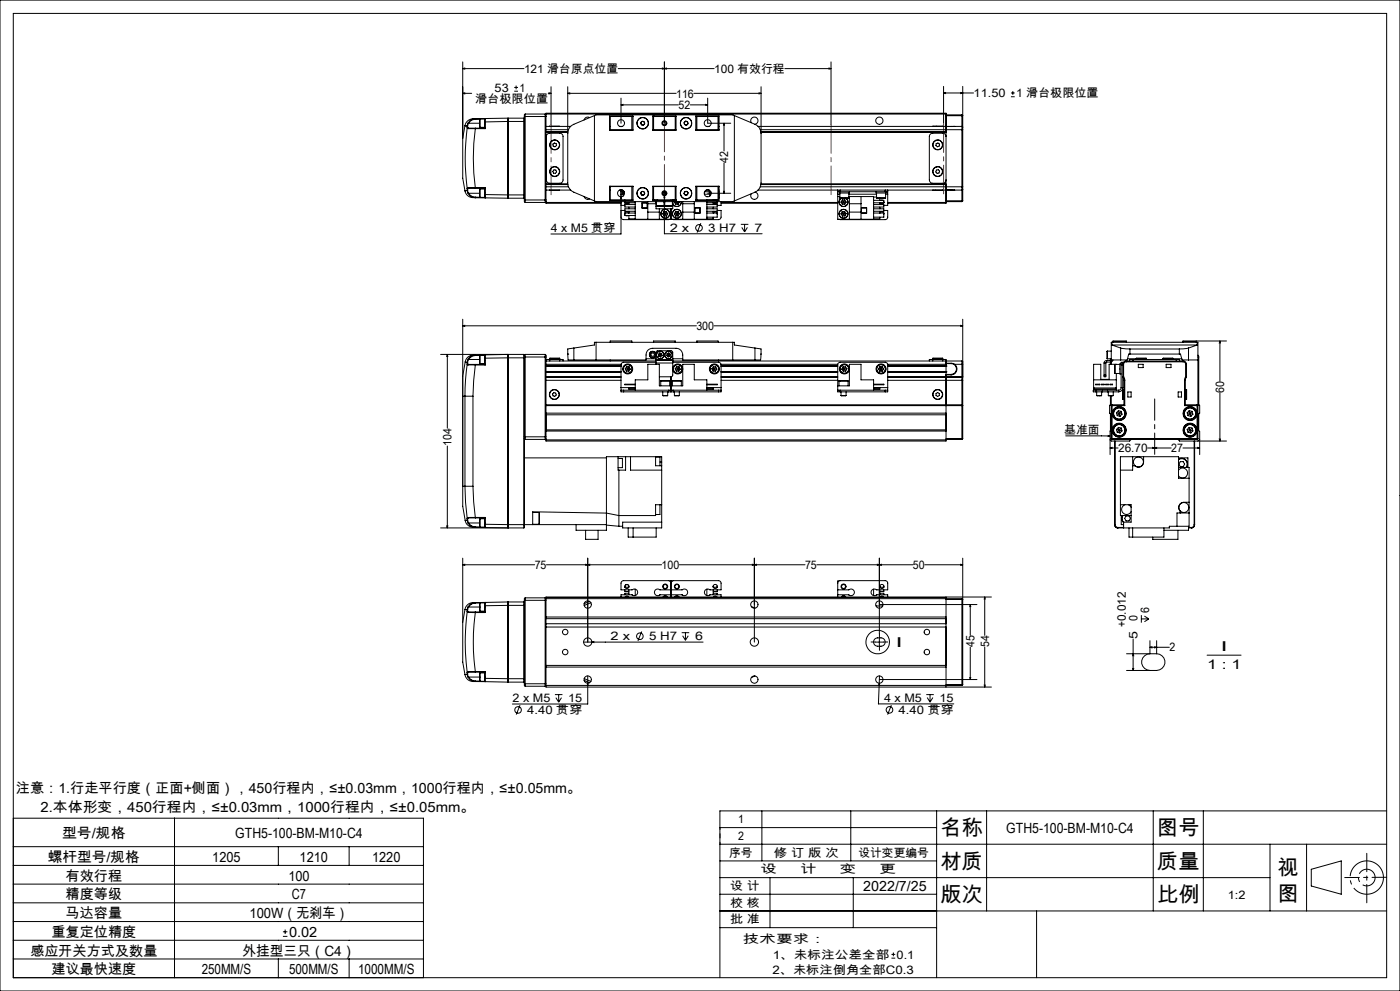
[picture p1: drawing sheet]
<svg xmlns="http://www.w3.org/2000/svg" width="420mm" height="297mm" viewBox="0 0 420 297" stroke-linecap="round" stroke-linejoin="round" font-family="sans-serif">
<g fill="none" stroke="#000" stroke-width=".3">
<path d="M0 0h420v297h-420zM4 4h412v289h-412zM138.8 18.6v22.8M199.3 18.6v18.3M249.3 18.6v18.8M138.8 20.6l.6-.2v.3zM138.8 28l.6-.2v.3zM138.8 20.6h18.4M138.8 28h2.7M139.5 37.7h.1M139.5 37.7l.7 .1M139.5 37.7l-.7 3.7"/>
<path d="M140.2 38.3a69.6 69.6 0 0 0 0 18.2M140.2 38.3l.2 .3M140.2 37.8v.5M140.3 38.2l.3 .2M140.3 38.2l-.1 .1M140.3 37.7v.5M140.3 37.7l-.1 .1M140.4 38.6h2.2M140.4 36.9l-.2 .9M140.4 36.9h.2M140.6 38.4h2M140.6 38.4l-.2 .2"/>
<path d="M140.6 36.9l-.3 .8M140.6 36.9h3.3M142.6 35.6a2.65 2.65 0 0 0-3.1 2.1M142.6 38.6a65.7 65.7 0 0 0 0 17.7M142.6 38.4v.2M142.6 35.6a2.54 2.54 0 0 0-2.2 1.3M142.6 35.6v.1M142.6 35.7l-1.5 .6-.5 .6M142.6 38.6h3M142.6 38.4h2.8M142.6 35.7h1.3M144 35.7v2.5"/>
<path d="M144 35.7h1.4M144 38.2h1.4M145.4 36.5h.2M145.4 35.7v.8M145.4 38.4l.2 .2M145.4 36.5v1.9M145.6 35.5v1M145.6 35.5l6.7-.1v1M145.6 35.5l-.2 .2M145.6 36.5v2.1M145.6 35.5l-3 .1M152.3 36.4v22"/>
<path d="M152.3 36.4l-6.7 .1M152.3 36.4h5M152.5 35.4v24M152.5 35.4h4.7M152.5 35.4l-.2 .2M154.3 27.3h1.1M154.3 26.2h1.1M154.8 25.6v1.2M157.2 35.4v24M157.2 35.4l.1 .2M157.3 34.9v1.5M157.3 36.4v22"/>
<path d="M157.3 34.9h6.5M157.6 34.2v26.5M157.6 34.2l-.3 .2v.5M157.6 34.2h5.9M163.5 34.2v26.5M163.5 34.2l.3 .2M163.8 34.2v-.3h120v.3M163.8 34.4v.5M163.8 34.2v.2M163.8 34.9v25M163.8 37.9h7.4M163.8 39.6h6.5"/>
<path d="M163.8 39.7h6.5M163.8 34.2h120M163.8 38.9h6.7M163.8 39.5h6.6M164.5 28h.8M164.7 27.8l.6 .2-.6 .1zM164.8 37.9h3M165.3 26v11.4M170.3 28l.6-.2v.3zM170.3 26v28.8a3 3 0 0 0 1.9 2.8l6.1 2.6M170.3 28h32.5M176.9 35.2a1.1 1.1 0 0 0-1.7 .7"/>
<path d="M178.3 34.6l-6.1 2.6a2.94 2.94 0 0 0-1.9 2.8M178.3 34.6v25.6M178.3 34.6l.5-.2h41l.5 .2M182.9 34.8h7v4.2h-7zM182.9 37.9h.2M182.9 38.9h.2M183.1 38.9h6.8M185.5 20.6h28.7M185.9 37.9h.9M186.3 31.4l.6-.1v.3zM186.3 29.4v7.5M186.3 31.4h17.2"/>
<path d="M189.5 34.9v4M189.9 34.9h-6.8v4.1M192.2 36.9l.3 .5M192.5 37.4h.6M192.5 36.4l-.3 .5M192.5 36.4h.6M193.1 36.4l.3 .5M193.4 36.9l-.3 .5M195.8 34.8h7v4.2h-7zM195.8 34.9h7M195.8 38.9h7M196.1 34.9v4"/>
<path d="M196.2 34.8l.1 .1M198.7 20.4l.6 .2-.6 .1zM199.3 20.6l.6-.2v.3zM202.6 34.9v4M205.3 36.7l.1 .6M205.4 37.3l.5 .2M205.7 36.3l.6 .2M205.7 36.3l-.4 .4M206.3 36.5v.6M206.3 37.1l-.4 .4M207.1 31.4h5.2M208.1 28h20.2"/>
<path d="M208.7 34.9h6.8v4.1M208.7 34.8h7v4.2h-7zM208.7 38.9h6.8M209.1 34.9v4M211.7 31.3l.6 .1-.6 .2zM211.9 37.9h.9M212.3 29.4v7.5h6.9M215.4 34.9v4M215.5 37.9h.2M215.5 38.9h.2M217.2 36.9l.1 .6h-.2zM217.2 36.9v8.4"/>
<path d="M220.3 34.6v25.6M220.3 34.6l6.2 2.6M225.4 36.8a1.1 1.1 0 0 1 .4-1.6 1.1 1.1 0 0 1 1.5 .6 1.1 1.1 0 0 1-.8 1.4M226.5 37.2a2.94 2.94 0 0 1 1.8 2.8M227.4 37.9h57.9M227.7 27.8l.6 .2-.6 .1zM228.1 38.9h60.5M228.3 39.6h55.5M228.3 39.7h55.5M228.3 39.5h55.5M228.3 26v28.8l-.5 1.7-1.3 1.1M235.4 20.6h13.9"/>
<path d="M248.7 20.4l.6 .2-.6 .1zM279.8 37.9h3M283.1 27.9l.6-.2v.3zM283.1 27.9h9M283.1 25.9v11.2M283.8 34.2v4.7M283.8 38.9v17.1M283.8 34.4h4.8M283.8 34.7h4.8M285.3 37.9h-1.5v1M285.3 37.9h1.1M285.3 37.9h.1"/>
<path d="M286.4 37.9h-1.1M286.4 37.9h2.2M288.2 27.7l.6 .2-.6 .1zM288.6 37.9v1M288.6 37.9l.2 .2M288.6 38.9h.2M288.6 34.4l.2 .2-.2 .1M288.6 34.4v.3M288.6 34.7v3.2M288.6 38.9v17.1M288.8 38.1v.8M288.8 38.9v17.1"/>
<path d="M288.8 25.9v12.2M303.3 29h1.1M303.3 27.9h1.1M303.8 27.3v1.1M138.8 41.4v12l.7 3.8M139.5 57.2a2.65 2.65 0 0 0 3.1 2.1M139.5 57.2h.1M140.2 56.5l.1 .2M140.2 56.5v.5M140.2 57l.1 .1M140.2 57l.2 1M140.2 57l-.7 .2"/>
<path d="M140.3 57.1l.3 .8M140.3 56.7v.4M140.4 56.3l-.2 .2M140.4 56.3l.2 .1M140.4 58a2.56 2.56 0 0 0 2.2 1.3M140.6 56.4h2M140.6 56.4l-.3 .3M140.6 57.9l-.2 .1M140.6 57.9l.5 .7 1.5 .5M140.6 57.9h3.3M142.6 56.3h-2.2M142.6 56.3v.1"/>
<path d="M142.6 59.1v.2M142.6 56.3h3M142.6 56.4h2.8M142.6 59.3h3M142.6 59.1h1.3M144 56.7v2.5M144 56.7h1.4M144 59.2h1.4M145.4 58.3h.2M145.4 58.3v.9M145.4 59.2l.2 .1M145.4 59.2h.1"/>
<path d="M145.4 56.4v1.9M145.6 58.3v1M145.6 56.3l-.2 .1M145.6 56.3v2M145.6 58.3l6.7 .1M152.3 58.4v1l-6.7-.1M152.3 58.4h5M152.3 59.3l.2 .1M152.5 59.4h4.7M157.3 58.4v1.5M157.3 59.9v.5l.3 .3M157.3 59.3l-.1 .1"/>
<path d="M157.3 59.9h6.5M163.8 59.9v.5M163.8 55.2h6.5M163.8 57h7.4M163.8 56h6.7M163.8 55.3h6.6M164.2 40.2l.5-.3h3.2a.96 .96 0 0 1 1 1v13a.96 .96 0 0 1-1 1h-3a1.02 1.02 0 0 1-1-1v-13zM164.8 57h3M165.9 43.2l.4-.3 .6 .2v.5l-.4 .4-.6-.2zM166.2 50.9l.6 .1 .2 .5-.4 .5-.5-.1-.3-.5zM175.2 58.9a1.14 1.14 0 0 0 1.7 .7M182.9 55.8h7v4.2h-7z"/>
<path d="M182.9 57h.2M182.9 56h.2M183.1 55.8v4.1h6.8M183.1 55.9h6.8M185.9 57h.9M186.3 59l.2 .6h-.3zM186.3 56.9v13.2h-21M186.8 57.5v.4h.6M187 57.9v.8M187.1 57.5h-.8v.7h.7M187.1 57.2v.3M187.1 57.5h.2"/>
<path d="M187.5 59.9v.1M189.5 55.9v4M192.2 58l.3 .4M192.5 57.4l-.3 .6M192.5 58.4h.6M193.1 57.4l.3 .5M193.1 57.4h-.6M193.4 57.9l-.3 .5M195.8 55.8h7v4.2h-7zM195.8 59.9h7M195.8 55.9h7M196.1 55.9v4"/>
<path d="M196.3 59.9l-.1 .1M196.8 59.9v.1M197.3 59.9v.1M198.8 57.9h1M199.1 57.5h.4M199.3 58.7l.2 .6h-.3zM199.3 57.2v12.9h29.3M201.3 59.9v.1M201.8 59.9h.1M202.6 55.9v4M205.2 58.1l.4 .4M205.4 57.5l-.2 .6"/>
<path d="M206 57.4l.4 .4M206 57.4l-.6 .1M206.2 58.3l-.6 .2M206.4 57.8l-.2 .5M208.7 55.8h7v4.2h-7zM208.7 55.9h6.8M209.1 55.9v4M211.3 58.2h1.7M211.3 57.5h2M211.9 57h.9M212 58.9h.1M212.1 59.9v.1"/>
<path d="M212.3 57.9h6.9M212.8 57.5v.4h.6M213 57.9v.8M214 59.9v.1M215.4 55.9v4M215.5 57.5h.2M215.5 55.8v4.1h-6.8M215.5 57h.2M215.5 57.9h.2M215.5 56h.2M215.5 59.3h.2M215.7 59.3l-.2 .1"/>
<path d="M215.7 57.9v1.4M215.7 58.2h.1M217.1 57.3h.2l-.1 .6zM217.2 48.8v9.1M226.5 57.6l-6.2 2.6M226.5 57.6a1.1 1.1 0 0 1 .9 1.4 1.1 1.1 0 0 1-1.5 .6 1.1 1.1 0 0 1-.5-1.5M227.4 57h23.9M228.1 56h60.5M228.3 55.2h55.5M228.3 55.3h55.5M251.3 57.5h.8M251.3 57h.8"/>
<path d="M251.3 57.5v.7M251.3 58.2v7.5h10.8v-6.8h-7.4M251.3 57v.5M251.3 58.9h.7M251.3 58.2h.7M251.8 57.5v.4h3v-.4M252 59.3h2.7M252 57.9v1.4M252.1 57v.5M252.1 57h13.5M252.1 57.5h13.5M252.4 59.4a1.35 1.35 0 0 0-.4 2 1.35 1.35 0 0 0 2.1 0 1.35 1.35 0 0 0-.4-2"/>
<path d="M252.6 59.4a1.3 1.3 0 0 0-.6 2 1.3 1.3 0 0 0 2.1 0 1.3 1.3 0 0 0-.5-2M252.7 59.9l-.4 .7M252.7 59.9l.3 .7M253.4 59.9h-.7M253.4 59.9l.4 .7M253.4 59.9l-.4 .7M254.7 57.9v1.4M254.7 58.2h8.3M254.8 58.9v6.8M258.3 58.9v6.8M262.1 59.1h.9M262.8 57.5v.4h3v-.4"/>
<path d="M263 59.3v.1M263 59.3h2.7M263 57.9v1.4M263 59.4h.1M263.9 59.4v.6M265.6 57h.7M265.6 57.5h.7M265.6 57v.5M265.7 59.3l-2.7 .1M265.7 57.9v1.4M265.7 58.2h.6M266.3 57.5v.7"/>
<path d="M266.3 57v.5M266.3 58.2v3.4h-1.2M266.3 57h19M279.8 57h3M280.8 43.1l.6-.2 .4 .3v.6l-.6 .2-.4-.4zM280.9 51l.6-.1 .4 .4-.2 .6-.6 .1-.4-.5zM283.8 40.9a.96 .96 0 0 0-1-1h-3a1.02 1.02 0 0 0-1 1v13a1.02 1.02 0 0 0 1 1h3a.96 .96 0 0 0 1-1M283.8 56v4.7M283.8 56v.9h1.5M285.3 56.9l1.1 .1M285.3 57h1.1M285.3 56.9v.1"/>
<path d="M286.4 57h2.2M288.6 56h.2M288.6 56v1M288.6 57v3.2M288.8 56v.7M288.8 56.7l-.2 .3M288.8 56.7v3.5M157.6 60.7h5.9M163.8 60.7v.2h22.5M163.8 60.4v.3M163.8 60.4l-.3 .3M163.8 60.7h22.5"/>
<path d="M178.3 60.2l.5 .2h41l.5-.2M186.3 65.1l.2 .5 .6 .2 13.8-.1M186.3 63.1h1.2M186.3 61.6h1.2M187.4 60.7h.1M187.5 63.8a.63 .63 0 0 1 .5-.3 .63 .63 0 0 1 .6 .3M187.5 60.8a.61 .61 0 0 0 .5 .4 .61 .61 0 0 0 .6-.4M187.5 60.4v.3zM187.5 63.8v.8h3.1M187.5 63.8h3.1M187.5 60.8h3.1M187.5 63.9v.3"/>
<path d="M187.5 60.9h1.1M187.7 64.6h.7M188.7 60.8v.5M188.7 62.1v.5M188.7 63.3v.5M188.7 64.6v1h1.9M190.6 60.4v5.3h21.5v-5.3M190.6 61.3h-3.1v.8h3.1M190.6 62.6h-3.1v.7h3.1M192.6 60.8h1.6v1.6h-1.6zM194.2 60.8h-1.5v1.5h1.5M194.3 60.4v5.3"/>
<path d="M194.3 61.1h2.5M194.3 63.6h3.5M196.8 60.4v.3M196.8 61.8v.8h5v-.8M196.8 60.7v1.1M196.8 61.8h5M196.8 60.7h.1M196.9 61.6h.1M196.9 61.6h2.3M196.9 60.4v1.2M197 61.7h2.2M197.8 62.6v3.1"/>
<path d="M198.8 64.1l.4 .6M198.8 64.1h1.5M199.2 61.7h.1M199.2 63.4h.7M199.2 63.4l-.4 .7M199.2 64.7h.8M199.2 63.4l.4 .7M199.2 60.4v1.2M199.2 60.7h.2M199.4 61.6h.1M199.4 61.6h1.4M199.4 60.4v1.2"/>
<path d="M199.5 61.7h1.3M199.6 64.1l.4 .6M199.6 64.1l-.4 .6M199.9 63.4l.4 .7M199.9 63.4l-.3 .7M200.3 64.1l-.3 .6M200.8 61.6h.9M201.3 62.6v3.1M201.7 61.6l-.9 .1M201.7 60.4v1.2M201.7 60.7h.1M201.8 60.4v.3"/>
<path d="M201.8 60.9a1.32 1.32 0 0 0 1.5 1 1.32 1.32 0 0 0 1.1-1.5 1.34 1.34 0 0 1-1 1.5 1.34 1.34 0 0 1-1.6-.8M201.8 60.7v1.1M202.3 64.1h1.5M202.3 60.6l.4 .6M202.3 60.6h1.5M202.3 64.1l.4 .6M202.4 60.4l-.1 .2M202.6 60h.1M202.7 63.4h.7M202.7 64.7h.7M202.7 61.2h.7M202.7 63.4l-.4 .7"/>
<path d="M202.7 63.4l.4 .7M203 60.4l.1 .2M203.1 60.6l.3 .6M203.1 60.6l-.4 .6M203.1 64.1l.3 .6M203.1 64.1l-.4 .6M203.2 60.4l-.1 .2M203.4 63.4l.4 .7M203.4 63.4l-.3 .7M203.7 60.4l.1 .2M203.8 60.6l-.4 .6M203.8 64.1l-.4 .6"/>
<path d="M204.8 60.4v5.3M204.8 61.1h3.5M204.8 63.6h3.5M208.3 60.4v5.3M208.4 62.3h1.6v1.6h-1.6zM208.5 63.8h1.5M208.5 62.3h1.5M210.3 66.9l-1.2 2.8M212.1 61.3h3.1v.8h-3.1M212.1 62.6h3.1v.7h-3.1M212.1 63.8h3.1M212.1 60.8h3.1"/>
<path d="M214 63.3v.5a.66 .66 0 0 1 .6-.3 .66 .66 0 0 1 .6 .3M214 62.1v.5M214 65.1v.5h-1.9M214 60.9h1.1M214.2 60h.7M215.2 60h.1M215.2 60.8a.64 .64 0 0 1-.6 .4 .64 .64 0 0 1-.6-.4v.5M215.2 60.4v.3zM215.2 63.9v.3M215.2 63.1h1.1v2.3l-.8 .4-13.8-.1M215.2 63.8v1.3h-3.1M215.2 60.7h.1"/>
<path d="M216.3 60.4v1.2h-1.1M216.3 60.9h35M216.3 60.7h35M222.2 67.2h2.3M222.5 68.2l.9 1.3M223.4 67.2v2.3M224.2 68.2l-.8 1.3M252.3 60.6h1.5M252.3 64.1l.4 .6M252.3 60.6l.4 .6M252.7 63.4l-.4 .7M252.7 63.4l.3 .7"/>
<path d="M253 64.1l.5 .6M253 64.1l-.3 .6M253 60.6l.4 .6M253 60.6l-.3 .6M253.4 63.4h-.7M253.4 63.4l.4 .6M253.4 63.4l-.4 .7M253.4 61.2h-.7M253.5 64.7h-.8M253.8 64l-.3 .7M253.8 64l-1.5 .1M253.8 60.6l-.4 .6"/>
<path d="M254.8 61.1h3.5M254.8 63.6h3.5M258.4 62.3h1.6v1.6h-1.6zM258.4 62.3h1.6v1.5h-1.6zM262.1 60h3v.8M262.1 61.3h3v.8h-3M262.1 62.6h3v.7h-3M262.1 63.8h3M262.1 60.8h3M263.9 60.8v.5M263.9 62.1v.5M263.9 63.3v.5"/>
<path d="M263.9 65.1v.5h-1.8M264 60.8a.61 .61 0 0 0 .6 .4 .61 .61 0 0 0 .5-.4M264 63.8a.63 .63 0 0 1 .6-.3 .63 .63 0 0 1 .5 .3M264.1 60.9h1M264.2 60h.7M265.1 60.4v.3M265.1 63.9v.3M265.1 63.1h1.2v2.1l-.2 .4-.5 .2-13.9-.1M265.1 63.8v1.3h-3M265.1 60.7h.1M266.3 60.7h17.5M283.8 60.7v.2h-17.5"/>
<path d="M283.8 60.4h4.8M283.8 60.2h4.8M288.6 60.2h.2M288.6 60.2v.2M288.8 60.2l-.2 .2M138.8 97.6l.6-.1v.3zM138.8 95.7v50M138.8 97.6h70.1M214.2 97.6h74.6M288.2 97.5l.6 .1-.6 .2zM288.8 95.7v17.2M134.2 106.2l.1 .6h-.3z"/>
<path d="M134.2 106.2v22.1M139.5 118.7h2.4M139.5 118.7v27M139.6 108.5l-.8 4.2v6h.7M139.6 108.5l.6 .1M140.2 109.1l-.5 4.6-.2 5M140.2 109.1l.2 .3M140.2 108.6v.5M140.3 109l-.1 .1M140.3 109l.3 .2M140.3 108.5v.5M140.3 108.5l-.1 .1"/>
<path d="M140.4 109.4h2.2M140.4 107.7l-.2 .9M140.4 107.7h.2M140.6 109.2h2M140.6 109.2l-.2 .2M140.6 107.7l-.3 .8M140.6 107.7h3.3M141.9 118.7v27M142.6 106.4a2.63 2.63 0 0 0-3 2.1M142.6 109.4l-.7 9.3M142.6 109.2v.2M142.6 106.4l-1.3 .3-.9 1"/>
<path d="M142.6 106.4v.1M142.6 106.5l-.9 .2-1.1 1M142.6 109.4h3M142.6 109.2h2.8M143.9 106.5l.1 2.5zM144 109h1.4M145.4 107.3h.2M145.4 109.2l.2 .2M145.4 106.5v.8M145.4 107.3v1.9M145.4 106.5h.1M145.4 106.5h-2.8"/>
<path d="M145.6 106.4v.9M145.6 106.4l6.7-.2v1M145.6 106.4l-.2 .1M145.6 107.3v2.1M145.6 106.4h-3M152.3 106.4l.2-.2v52l-.2-.1M152.3 107.2l-6.7 .1M152.3 107.2v50M152.3 107.2h5M157.2 106.2v52M157.2 106.2l.1 .3M157.2 106.2h-25"/>
<path d="M157.3 106.5v.5M157.3 107v23.9M157.3 107h6.5M157.6 106.2v25.5M157.6 106.2h5.9M157.6 106.2l-.3 .3M163.5 106.2v25.5M163.5 106.2l.3 .3v.5M163.8 107v14.3M163.8 108.2h33M163.8 109.7h22.5M163.8 111.4h22.5"/>
<path d="M163.8 109.8h22.5M163.8 111.3h22.5M163.8 109.2h22.5M163.8 112.9h22.5M163.8 113.1h22.5M163.8 114h22.5M163.8 109.6h22.5M163.8 111.5h22.5M164.9 107.7h.1M164.9 107.4h3M164.9 107.7h-1v.5M164.9 107.7h3"/>
<path d="M164.9 107.4v.8M165.8 118.1l.4-.4 .5 .1 .2 .6-.5 .4-.5-.2zM167.9 107.7h.1M167.9 107.7h1v.5M167.9 107.4v.8M170.3 106.1l.1 1.8h1.8M170.3 106.1h.1M172.2 107.9h21.6a3.5 3.5 0 0 1 .6-3l.7-.4 .7-.1h7a1.99 1.99 0 0 1 2 2v1.5h21.7M172.2 104.3l-1.8 .3-.1 1.5M172.2 104.3l6.1-.9v-.8h42v.8l6.2 .9M172.2 104.3v3.6M178.8 102.6v5.3"/>
<path d="M183.1 102.6v-.4h6.4v.4M183.1 107.9v.3M186.3 116.9v.5h.8M186.3 116.9h.8M186.3 116.2v.7M186.3 116.2h4.3M187.1 116.9h13.5M187.1 116.9v.5M187.1 117.4h13.5M187.6 110.5l.3 .7M187.6 110.5l.7 .1M187.9 111.2l.7 .1"/>
<path d="M188 109.9l.7 .1M188 109.9l-.4 .6M188 109.9l.3 .7M188.3 110.6h.8M188.3 110.6l.3 .7M188.3 110.6l-.4 .6M188.7 110l.4 .6M188.7 110l-.4 .6M189.1 110.6l-.5 .7M190.6 116.9v-3.1h3.7v-4.6h3.5v6.4h7v-6.4h3.5v4.6h3.8v3.1M190.6 116.3h-1.9v.3h1.9M190.6 115.1h-3.1v.2h3.1"/>
<path d="M193.8 107.5h3M196.1 102.6v-.4h6.5v.4M196.8 108v.8M196.8 107.8v.2M196.8 107.8v-2.3l.4-.4 4.3 .1 .3 .4v2.2M196.8 108.6h-9.9l-.4 .2-.2 .5v6.9M196.8 108.8h5M196.8 108.8v.4M196.8 108h5M196.8 107.8h5M197.5 106.2l.1 .5M197.5 106.2l.5 .2"/>
<path d="M197.6 106.7l.6 .3M197.8 112.9h3.5M197.9 105.8l-.4 .4M197.9 105.8l.6 .2M197.9 105.8l.1 .6M198 106.4l-.4 .3M198 106.4l.2 .6M198 106.4l.6 .2M198.2 114.2h2.7M198.2 114.2v1.4M198.5 106l.1 .6M198.5 106l-.5 .4"/>
<path d="M198.6 106.6l-.4 .4M198.8 118.5h1.5M198.8 117.4v1.1M200 106.6l.4 .4M200.1 106l-.1 .6M200.1 106l.5 .4M200.3 117.4v1.1M200.6 117.4h.7M200.6 116.9h1.5M200.6 106.4l.4 .3M200.6 106.4l-.2 .6M200.6 106.4l-.6 .2"/>
<path d="M200.6 116.9v.5M200.7 105.8l-.6 .2M200.7 105.8l.4 .4M200.7 105.8l-.1 .6M200.9 114.2v1.4M201 106.7l-.6 .3M201.1 106.2l-.1 .5M201.1 106.2l-.5 .2M201.3 117.4h.8M201.3 112.9v4.5M201.7 114.2h2.7M201.7 114.2v1.4"/>
<path d="M201.8 108.8v3.6l-.1 .4-.4 .1M201.8 108v.8M201.8 107.8v.2M201.8 108.6l14.1 .1 .4 .6v6.9M201.8 108.2h86.8M201.8 107.5h3M202.1 116.9h13.4M202.1 117.4h13.4M202.1 116.9v.5M202.3 118.5h1.5M202.3 117.4v1.1M202.6 110.5l.3 .7"/>
<path d="M202.6 110.5l.7 .1M202.9 111.2l.7 .1M203 109.9l.7 .1M203 109.9l-.4 .6M203 109.9l.3 .7M203.3 110.6h.7M203.3 110.6l.3 .7M203.3 110.6l-.4 .6M203.7 110l.3 .6M203.7 110l-.4 .6M203.8 117.4v1.1M204 110.6l-.4 .7"/>
<path d="M204.4 114.2v1.4M209.1 102.6v-.4h6.3l.1 .4M212.1 116.3h1.9v.3h-1.9M212.1 115.1h3.1v.2h-3.1M212.1 116.2h4.2M213.6 110.5l.3 .7M213.6 110.5l.7 .1M213.9 111.2l.7 .1M214 109.9l.7 .1M214 109.9l-.4 .6M214 109.9l.3 .7M214.3 110.6h.8"/>
<path d="M214.3 110.6l.3 .7M214.3 110.6l-.4 .6M214.7 110l.4 .6M214.7 110l-.4 .6M215.1 110.6l-.5 .7M215.5 116.9h.8M215.5 107.9v.3M215.5 116.9v.5M216.3 109.2h35M216.3 116.9v.5h-.8M216.3 116.2v.7M216.3 109.7h35"/>
<path d="M216.3 111.4h35M216.3 109.8h35M216.3 111.3h35M216.3 112.9h35M216.3 113.1h35M216.3 114h35M216.3 109.6h35M216.3 111.5h35M219.8 102.6v5.3M226.5 104.3l1.8 .3v1.5M226.5 104.3v3.6M228.3 106.1l-.1 1.8h-1.7"/>
<path d="M228.3 106.1h.1M251.3 116.9h.8M251.3 115.6h3.5v-6.4h3.5v4.6h3.8v3.1M251.7 114.2h2.7M251.7 114.2h.1M251.7 114.2v1.4M252.1 116.9h13.5M252.1 117.4h13.5M252.1 116.9v.5M252.3 118.5h1.5M252.3 117.4v1.1M252.6 110.6l.4 .7"/>
<path d="M252.9 110l-.3 .6M252.9 110l.4 .6M253.3 110.6h-.7M253.3 110.6l.4 .6M253.3 110.6l-.3 .7M253.6 109.9l-.7 .1M253.6 109.9l.5 .6M253.6 109.9l-.3 .7M253.7 111.2l-.7 .1M253.8 117.4v1.1M254.1 110.5l-.4 .7M254.1 110.5l-.8 .1"/>
<path d="M254.4 114.2v1.4M262.1 116.3h1.8v.3h-1.8M262.1 115.1h3v.2h-3M262.1 116.2h4.2M263.6 110.6l.3 .6M263.6 110.6h.7M263.9 111.2h.8M263.9 109.9h.8M263.9 109.9l-.3 .7M263.9 109.9l.4 .7M264.3 110.6h.8M264.3 110.6l.4 .6"/>
<path d="M264.3 110.6l-.4 .6M264.7 109.9l.4 .7M264.7 109.9l-.4 .7M265.1 110.6l-.4 .6M265.6 116.9h.7M265.6 116.9v.5M266.3 116.9v.5h-.7M266.3 116.2v-7l-.3-.5-14.1-.1-.6 .6v8.2h.8M266.3 116.2v.7M266.3 109.7h17.5M266.3 111.4h17.5M266.3 109.8h17.5"/>
<path d="M266.3 111.3h17.5M266.3 109.2h17.5M266.3 112.9h22.3M266.3 113.1h22.3M266.3 114h22.3M266.3 109.6h17.5M266.3 111.5h17.5M279.8 107.7h.1M279.8 107.4h3M279.8 107.7h-1v.5M279.8 107.7h3M279.8 107.4v.8"/>
<path d="M280.8 117.9l.5-.3 .5 .3v.6l-.5 .3-.5-.3zM282.8 107.7h.1M282.8 107.7h1v.5M282.8 107.4v.8M283.8 113.1v19.1h-120v-10.6M283.8 108.2v1M283.8 109.6v.1M283.8 111.4v.1M283.8 112.9v.2M283.8 109.7h.1M283.8 111.4h.1M283.8 108.2v.7h1.5"/>
<path d="M283.8 109h1.5M283.8 109.2v.4M283.8 109.7v1.7M283.8 111.5v1.4M283.8 112.2h1.5M283.8 112.4h1.5M285.3 109a1.62 1.62 0 0 1 1.6 1.6 1.62 1.62 0 0 1-1.6 1.6M285.3 108.9l1.1 .3M285.3 108.9v.1M285.3 112.2v.2M286.4 109.2a1.78 1.78 0 0 1 .6 2 1.78 1.78 0 0 1-1.7 1.2M286.4 109.2h2.2"/>
<path d="M288.6 108.2v1M288.6 108.2l.2 .2v.8h-.2M288.6 112.9h.2M288.6 112.9v.2M288.6 113.1v.9M288.6 114h.2M288.6 109.2v3.7M288.6 114v7.3M288.8 113l-.2 .1M288.8 112.9v.1M288.8 113v1M288.8 114v17.4"/>
<path d="M328.1 113.8h6.8M328.2 116.3h6.6v.3h-6.6zM328.7 115.1h1.3v.2h-1.3zM328.8 116.9h-.8v.5h.8M328.8 116.9h6.8M328.8 117.4h1.9M328.8 116.9v.5M329 118.5h1.5M329 117.4v1.1M330.5 115.1h.7v.2h-.7zM330.5 117.4v1.1M330.7 117.4h1.5"/>
<path d="M330.7 116.9v.5M331.2 112.4v.5h.6v-.5M331.2 108.8h.6M331.2 112.4h.6M331.2 108.8v3.6M331.8 115.1h.7v.2h-.7zM331.8 108.8v3.6M332 108l-.4 .2-.4 .6M332 108.5l-.2 .3M332 108v.5M332.1 105.3l.1 2.2M332.1 105.3h.1"/>
<path d="M332.2 105.2l-.1 .1M332.2 105.2v2.3M332.2 107.5h1.2M332.2 105.2h1.2M332.2 117.4h3.4M332.2 116.9v.5M332.5 118.5h1.5M332.5 117.4v1.1M333 115.1h.8v.2h-.8zM333.1 107.5v1.7M333.1 118.6v2.7M333.4 107.8l-.2 .2h-1.2"/>
<path d="M333.4 108.5v.7M333.4 118.6v2.7M333.6 103.4h25.6M333.6 103.4l2.6 .9M333.6 102.6v.8M333.9 107.9l-.5 .6h-1.4M333.9 102.6v-.4h4v.4M333.9 102.3h4M334 117.4v1.1M334.4 109.3l.1 2.6zM334.5 111.9h1.5M334.9 109.2h.1"/>
<path d="M334.9 111.9v5M335.6 116.9v.5M336 109.2h-3.3v4.5h-2.5v-4.5h-2.1v7.7M336.2 104.3l2.8 .3M336.2 107.9h-2.8v-5.3h26v18.7M336.2 104.3v3.6M336.3 109.1h-.3v3h.3M336.3 116.2l-.2 .5-.5 .2M336.3 116.2h.5M336.3 109.3v6.9M336.3 109.3h.5M336.8 109.2v-.6h-.5v.7"/>
<path d="M336.8 116.2a1.26 1.26 0 0 1-1.2 1.2M336.8 109.2h.3M336.8 109.2v7M336.9 116.7v3M336.9 116.7h.2M336.9 119.7h.2M336.9 113.1l.3 .9M337.1 112.9v.1M337.1 112.9h-.3l.1 .2M337.1 109.2v3.7M337.1 116.7l.1 .1M337.1 113l.3 1"/>
<path d="M337.1 113l-.2 .1M337.1 116.7v3M337.2 119.7h-.1M337.2 114h.2M337.2 114v7.3M337.4 114v7.6M337.9 108.4a.73 .73 0 0 0-.8 .8M337.9 108.2v.2M337.9 108.2a.97 .97 0 0 0-1.1 1M337.9 108.2h17M337.9 108.4h17M338.2 107.5h2.7"/>
<path d="M338.3 117.5h1v1.5h-1zM339 106.1h-.4l-.5 1.8h-1.9M339 104.6h14.8M339 106.1h14.8M339 104.6v1.5M339.9 107.7h-1v.5M339.9 107.7v.5M339.9 107.7h13M340.9 107.4h3M340.9 107.7h.1M340.9 107.7h3M340.9 107.4v.3"/>
<path d="M341.5 109.2h1.4v1h-1.4zM343.9 107.7h-.1M343.9 107.4v.3M348.9 107.7h.1M348.9 107.4h3M348.9 107.4v.3M349 107.7h2.9M349.8 109.2h1.5v1h-1.5zM351.9 107.7h-.1M351.9 107.5h2.6M351.9 107.4v.3M352.9 107.7h1v.5"/>
<path d="M352.9 107.7v.5M353.4 117.5h1v1.5h-1zM353.8 106.1h.4l.4 1.8h2M353.8 104.6v1.5M354.9 102.3h4M354.9 108.4l.7 .4 .1 .4M354.9 108.2v.2M354.9 108.2a1.02 1.02 0 0 1 1.1 1M355.4 114h.2M355.4 114v7.6M355.6 119.7h.1M355.6 114v7.3"/>
<path d="M355.6 113l-.2 1M355.6 113l.2 .1M355.7 116.7l-.1 .1M355.7 112.9h.3M355.7 109.2h.3M355.7 112.9l-.1 .1M355.7 116.7v3M355.7 116.7h.2M355.7 119.7h.2M355.7 109.2v3.7M355.8 113.1l-.2 .9M355.9 116.7v3"/>
<path d="M356 112.9l-.2 .2M356 109.2v3.7M356.6 104.3l-2.8 .3M356.6 107.9h2.8M356.6 104.3v3.6M358.9 102.2v.4M359.2 103.4l-2.6 .9M359.2 102.6v.8M359.4 106.4l.2 .6M359.4 107h.2M359.6 107v14.3M366 102.2l.1 .6h-.3z"/>
<path d="M366 102.2v12.1M366 117.8v14.4M367.9 102.2h-13v.4M134.2 133.7v24.5M157.3 131.4l-.1 26.8M157.3 130.9v.5M157.3 137.2h24.6M157.3 130.9h6.5M157.3 131.4l.3 .3M157.6 131.7h5.9M163.8 121.3v.3M163.8 121.6h124.8"/>
<path d="M163.8 123.8h120M163.8 121.3h124.8M163.8 124.3h120M163.8 131.8h120M163.8 129.2h120M163.8 128.8h120M163.8 131.4l-.3 .3M185.4 137.4h1.3v2.8h-1.3M185.4 136.9v4h2.3v-4M189.2 136.9v4h9.3M196.7 137h1.3v2.6M196.7 136.9v2.7h1.8"/>
<path d="M198 138.5h.5M198.5 138.5v1.1M198.5 139.6v18.6h-11.7v-1.7h11.7M198.5 138.5v-1.6h-16.6v22h-9.1v-1.7M283.8 131.4h4.8M283.8 131.7h4.8M288.6 131.4v.3M288.6 131.4h.2M288.6 121.3l.2 .2-.2 .1M288.6 121.3v.3M288.6 121.6v9.8M288.8 131.4l-.2 .3"/>
<path d="M319.7 130.6l13.3 .1M332.5 130.5l.5 .2-.6 .1zM333 134.3h2.4M333 134.3l.6-.2v.3zM333.1 121.3l-.2 .2v2.3l.5 .5M333.1 121.3h4.1M333.1 124.1v5M333.4 131.4l.2 .3M333.4 131.4h.2M333.4 121.6h.2M333.4 121.6l.2-.3v.3M333.4 128.8l-.4 .4v7"/>
<path d="M333.4 121.6v9.8M333.6 131.4v.3M333.6 121.6h3.8M333.6 131.4h25.5M333.6 131.7h25.5M333.6 121.6v9.8M334.4 132.2v25M334.5 132.2v25M334.9 123.7l.3 .9M334.9 123.7l.9 .2M334.9 128.7l.3 .8M334.9 128.7l.9 .2"/>
<path d="M335.2 124.6l.8 .2M335.2 129.5l.8 .2M335.5 123.1l-.6 .6M335.5 123.1l.9 .2M335.5 123.1l.3 .8M335.5 128.1l-.6 .6M335.5 128.1l.9 .2M335.5 128.1l.3 .8M335.8 123.9l.2 .9M335.8 123.9l.8 .2M335.8 128.9l-.6 .6M335.8 128.9l.2 .8"/>
<path d="M335.8 128.9l.8 .2M336.4 123.3l.2 .8M336.4 123.3l-1.2 1.3M336.4 128.3l.2 .8M336.4 128.3l-.6 .6M336.6 124.1l-.6 .7M336.6 129.1l-.6 .6M337.2 121.3l.2 .3M339.4 131.7l-.5 .5h-5.5l-.4-.4M339.8 136.9v4h-3.7M343.1 138.5a1.54 1.54 0 0 1-1 1.4 1.54 1.54 0 0 1-1.6-.3h-.7M343.1 136.9v1.6"/>
<path d="M344.3 134.3h7.1M345.8 134.1l.6 .2-.6 .1zM346.4 134.3l.6-.2v.3zM353.4 131.7l.5 .5h14M353.6 137.7a1.74 1.74 0 0 1 2.2 .2 1.74 1.74 0 0 1 .2 2.2M353.6 137.8a1.66 1.66 0 0 1 2.1 .1 1.66 1.66 0 0 1 .1 2.2M353.6 137.2h2.8v2.9M354.1 138.4h.9l.4 .7-.4 .7h-.9l-.4-.7zM354.9 134.3h5M355.4 121.6h3.7M355.6 121.3l-.2 .3M355.6 121.3h4"/>
<path d="M356.2 128.7l.2 .8M356.2 128.7l1.7 .4M356.2 123.7l.2 .9M356.2 123.7l1.7 .4M356.4 129.5l.9 .2M356.4 124.6l.9 .2M356.8 128.1l.8 .2M356.8 128.1l-.6 .6M356.8 128.1l.2 .8M356.8 123.1l.8 .2M356.8 123.1l-.6 .6M356.8 123.1l.5 1.7"/>
<path d="M357 128.9l.3 .8M357 128.9l-.6 .6M357.6 128.3l.3 .8M357.6 128.3l-.6 .6M357.6 123.3l.3 .8M357.6 123.3l-1.2 1.3M357.9 129.1l-.6 .6M357.9 124.1l-.6 .7M358.2 132.2v25M358.4 132.2v25M359.1 131.4v.3M359.1 131.4h.3"/>
<path d="M359.1 121.6h.3M359.1 121.6v-.3l.3 .3M359.1 121.6v9.8M359.3 134.1l.6 .2-.6 .1zM359.4 131.4l-.3 .3M359.4 128.8l.5 .5v6.9M359.4 121.6v9.8M359.6 121.3l.3 .3v2.2l-.5 .5M359.6 124.1v5M359.9 131.7l-.5 .5M365.8 131.6h.3l-.1 .6zM132.2 158.2h25"/>
<path d="M134 157.6h.3l-.1 .6zM138.8 145.7v6l.8 4.3M138.8 145.7h.7M139.5 145.7l.2 4.9 .5 4.8M139.5 145.7h2.4M139.6 156a2.71 2.71 0 0 0 3 2.1M140.2 155.4l.1 .1M140.2 155.4v.5M140.2 155.9l.1 .1M140.2 155.9l.2 .9M140.2 155.9l-.6 .1M140.3 156l.3 .7"/>
<path d="M140.3 155.5v.5M140.4 155.1l-.2 .3M140.4 155.1l.2 .1M140.4 156.8a2.56 2.56 0 0 0 2.2 1.3M140.6 155.2h2M140.6 155.2l-.3 .3M140.6 156.7l-.2 .1M140.6 156.7l.5 .7 1.5 .5M140.6 156.7h3.3M141.9 145.7l.7 9.4M142.6 155.1h-2.2M142.6 155.1v.1"/>
<path d="M142.6 157.9v.2M142.6 155.1h3M142.6 155.2h2.8M142.6 158.1h3M142.6 157.9h1.3M144 155.5v2.5M144 155.5h1.4M144 158h1.4M145.4 157.1v.9M145.4 157.1h.2M145.4 158l.2 .1M145.4 158h.1"/>
<path d="M145.4 155.2v1.9M145.6 157.1v1M145.6 155.1l-.2 .1M145.6 155.1v2M145.6 157.1l6.7 .1M152.3 157.2v1l-6.7-.1M152.3 157.2h29.6M159.8 157.1h1.9M159.8 153.6h1.9M161.7 153.6v3.5M175.7 158.9v2.7h3.7v-2.7M181.9 157.4l3.8 .3"/>
<path d="M185.7 140.9v16.8M185.7 157.7h1.1M188.5 158.2v2.8h8.3v-2.8M189.9 158.2v2.8M198 151.3v2.9h-1.3M198.5 151.3h-1.8v3.2h-11l-3.8-.7-22.1-.4v3.8M334.4 157.2a.96 .96 0 0 0 1 1M334.4 157.2h.1M334.5 157.2a.84 .84 0 0 0 .9 .9M335.4 158.1v.1M335.4 158.1h1.7M336.1 151.3h3.2v5.2h-2.2"/>
<path d="M336.4 154.5v2.7h.7M336.7 154.5a1.79 1.79 0 0 0 .4 2.2M336.8 154.5a1.74 1.74 0 0 0 .3 2M337.1 156.5v1.7M337.5 151.3a1.51 1.51 0 0 0-.6 2.4 1.51 1.51 0 0 0 2.4-.4M337.8 154.6h.9l.4 .8-.4 .7h-.9l-.4-.7zM338.5 151.3l.8 .7M338.7 158.2v2.8h10.5v-2.8M339.8 158.2v2.8M353.4 158.9v2.7h-7.6v-.6M353.6 140.9a1.49 1.49 0 0 1 2.2-.3 1.49 1.49 0 0 1 0 2.3 1.49 1.49 0 0 1-2.2-.3M353.6 140.1h3.1v17.6h-5.9v.5h-15.4"/>
<path d="M356.6 158.2h.8M356.6 157.7v1.2h-7.4M356.6 158.1h.8M356.7 150.5h-1.6a1.56 1.56 0 0 0-1.4 1 1.56 1.56 0 0 0 .3 1.7v.5M356.7 143.3h-3.1v-6.4h-17.5v17.6h3.2M356.7 153.7h-3.6v4M357.4 158.1v.1M358.2 157.2a.84 .84 0 0 1-.8 .9M358.2 157.2h.2M358.4 157.2a.96 .96 0 0 1-1 1M138.8 169.3l.6-.2v.3zM138.8 167.3v19.1"/>
<path d="M138.8 169.3h21.6M157.3 179.9v.7M157.3 179.9h6.5M157.6 179.2v26.5M157.6 179.2l-.3 .2v.5M157.6 179.2h5.9M163.5 179.2v26.5M163.5 179.2l.3 .2h124.8M163.8 179.1h120M163.9 169.3h34.6M175.7 169.1l.6 .2-.6 .1zM176.3 169.3l.6-.2v.3z"/>
<path d="M176.3 167.3v25.1M186.3 178.9v-.6h3.2a1.04 1.04 0 0 0 1.5-.1 1.04 1.04 0 0 0 0-1.4 1.04 1.04 0 0 0-1.5 0h-3.2l.1-2.5 .5-.3h13.8l.5 .3 .1 .5 .1-.5 .5-.3h13.8l.5 .3 .1 2.5h-3.2a1.04 1.04 0 0 0-1.5 0 1.04 1.04 0 0 0 0 1.4 1.04 1.04 0 0 0 1.5 .1h3.2v.6M187.5 175.6v.4M187.5 176.8v.5h1.2M187.5 176h1.1M187.5 178.9l.6-.3 .5 .3M187.7 175.3h.7M188.7 175.6v.4M188.7 176.8v1.5M188.7 177.8h-1.2v.5M190.6 176.6v1.9M196.6 176.8a1.02 1.02 0 0 1 1.4 0h6.6a1.02 1.02 0 0 1 1.4 0 1.02 1.02 0 0 1 0 1.4 1.02 1.02 0 0 1-1.4 .1h-6.6a1.02 1.02 0 0 1-1.4-.1 1.02 1.02 0 0 1 0-1.4z"/>
<path d="M198.9 178.9l.7-.4 .6 .4M199.1 178.9l.5-.2 .5 .2M200.9 174.1h.8M201.3 174.1v4.8M202.4 178.9l.7-.4 .6 .4M202.6 178.9l.5-.2 .5 .2M203.8 169.3h37.7M212.1 176.6v1.9M214 175.6v.4M214 176.8v1.5M214 177.8h1.2v.5M214 176h1.2"/>
<path d="M214 178.9l.6-.3 .5 .3M215.2 175.6v.4M215.2 176.8v.5h-1.2M225.7 169.1l.6 .2-.6 .1zM226.3 169.3l.6-.2v.3zM226.3 167.3v25.1M251.3 176.8h3.3a1.04 1.04 0 0 1 1.4 0 1.04 1.04 0 0 1 0 1.4 1.04 1.04 0 0 1-1.4 .1h-3.3M251.3 174.8l.1-.5 .5-.3h13.8l.4 .2 .2 .4v2.2h-3.2a1.04 1.04 0 0 0-1.5 0 1.04 1.04 0 0 0 0 1.4 1.04 1.04 0 0 0 1.5 .1h3.2v.6M251.7 174.1h-.4v4.8M252.4 178.9l.7-.4 .6 .4M252.6 178.9l.5-.2 .4 .2M262.1 176.6v1.9"/>
<path d="M263.2 169.1l.6 .2-.6 .1zM263.8 169.3l.6-.2v.3zM263.8 167.3v22.6M263.9 175.6v.4M263.9 176.8v1.5M263.9 177.8h1.2v.5M264 176h1.1M264.1 178.9l.4-.3 .6 .3M265.1 175.6v.4M265.1 176.8v.5h-1.2M273.9 169.3h-28.9M277.4 169.3h11.4"/>
<path d="M283.8 178.9v27M283.8 179.7h4.8M288.2 169.1l.6 .2-.6 .1zM288.6 179.4l.2 .2-.2 .1M288.6 179.4v.3M288.6 179.7v25.5M288.8 167.3v37.9M295.4 178.9l.2 .6h-.3zM295.4 178.9v11.5M297.4 178.9h-133.6v27h133.6M138.8 186.4v12l.7 3.8M139.5 182.7l.7 .1"/>
<path d="M139.5 182.7l-.7 3.7M140.2 183.3a71.5 71.5 0 0 0 0 18.2M140.2 183.3l.2 .2M140.2 182.8v.5M140.3 183.2l-.1 .1M140.3 183.2l.3 .2M140.3 182.7v.5M140.3 182.7l-.1 .1M140.4 183.5l2.2 .1M140.4 181.9l-.2 .9M140.4 181.9h.2M140.6 183.4h2"/>
<path d="M140.6 183.4l-.2 .1M140.6 181.9l-.3 .8M140.6 181.9h3.3M142.6 183.6a65.4 65.4 0 0 0 0 17.7M142.6 183.4v.2M142.6 180.6h-.3a2.57 2.57 0 0 0-2.8 2.1M142.6 180.6a2.54 2.54 0 0 0-2.2 1.3M142.6 180.6v.1M142.6 180.7l-.9 .2-1.1 1M142.6 183.6h3M142.6 183.4h2.8M142.6 180.7h1.3"/>
<path d="M143.9 181.9l.1 1.3M143.9 180.8v1.1M144 180.7l-.1 .1M144 180.7v2.5M144 180.7h1.4M144 183.2h1.4M145.4 181.5h.2M145.4 183.4l.2 .2M145.4 180.7v.8M145.4 181.5v1.9M145.4 180.7h.1M145.6 180.5v1"/>
<path d="M145.6 180.5l6.7-.1v1M145.6 180.5l-.2 .2M145.6 181.5v2.1M145.6 180.5l-3 .1M152.3 181.4v22M152.3 181.4l-6.7 .1M152.3 181.4h5M152.5 180.4v24M152.5 180.4h4.7M152.5 180.4l-.2 .2M157.2 180.4v24M157.2 180.4l.1 .2"/>
<path d="M157.3 180.6v.8M157.3 181.4v22M163.8 187.9h120M163.8 199.9h120M163.8 199.4h120M163.8 184.9h120M163.8 185.4h120M175 192.4h35.9M176.9 180.2l-1.7 .7M177.3 180.6l-2 .9M177.6 192.4l.6-.1v.3zM192.5 189.3l-1.1 2.8"/>
<path d="M204.5 189.6h2.3M204.8 190.5l.8 1.4M205.6 189.6v2.3M206.5 190.5l-.9 1.4M225.4 181.8l1.1 .4M262.5 191.4l.8-.2a1.8 1.8 0 0 1 2.1 .6 1.25 1.25 0 0 1-1.1 1.9 1.8 1.8 0 0 1-2.1-.7 1.28 1.28 0 0 1 .3-1.6zM262.6 192.4h2.5M262.8 181.6h2M263.8 191.2v2.5M263.8 181.2h29.3M283.8 186.9l-120 .1M291.1 181.2l.1 .6h-.3z"/>
<path d="M291.1 181.2v9.2M291.1 194v9.7M295.4 194v11.9M339.9 195.9l.2 .6h-.3zM339.9 191.5v9.4M342.4 184.4v2.2M342.4 185.5h2.3M343.3 184.6l1.4 .9M344.7 185.5l-1.4 .8M345 194l.6-.2v.4zM345 192v3.9a2.5 2.5 0 0 0-2.5 2.5 2.5 2.5 0 0 0 2.5 2.5M345 194h5.8"/>
<path d="M346.4 193.8l.6 .2-.6 .2zM347 195.9a2.5 2.5 0 0 1 2.5 2.5 2.5 2.5 0 0 1-2.5 2.5h-9M347 195.9h-9M347 192v3.9M362.1 196.4h10.2M139.5 202.2a2.8 2.8 0 0 0 3.1 2.1M140.2 201.5l.1 .1M140.2 201.5v.6M140.2 202.1l-.7 .1M140.2 202.1h.1M140.2 202.1l.2 .9M140.3 202.1l.3 .8"/>
<path d="M140.3 201.6v.5M140.4 201.3l-.2 .2M140.4 201.3l.2 .1M140.4 203a2.56 2.56 0 0 0 2.2 1.3M140.6 201.4h2M140.6 201.4l-.3 .2M140.6 202.9l-.2 .1M140.6 202.9l.5 .6 1.5 .6M140.6 202.9h3.3M142.6 201.3h-2.2M142.6 201.3v.1M142.6 204.1v.2"/>
<path d="M142.6 204.1l2.8 .1M142.6 201.3h3M142.6 201.4h2.8M142.6 204.3h3M144 201.7v2.5l-.1-1.3M144 201.7l-.1 1.2M144 201.7h1.4M145.4 203.3h.2M145.4 204.1l.2 .2M145.4 203.3v.8M145.4 204.1v.1M145.4 201.4v1.9"/>
<path d="M145.6 203.3v1M145.6 201.3l-.2 .1M145.6 201.3v2M145.6 203.3l6.7 .1M152.3 203.4v1l-6.7-.1M152.3 203.4h5M152.3 204.3l.2 .1M152.5 204.4h4.7M156 211.3l-1.1 2.9M157.3 203.4v.9M157.3 204.9v.5l.3 .3M157.3 204.3v.6"/>
<path d="M157.3 204.3l-.1 .1M157.3 204.9h6.5M157.6 205.7h5.9M166.5 208.2h2.2M166.8 209.1l.8 1.3M167.6 208.2v2.2M168.5 209.1l-.9 1.3M175.2 203.9l1.7 .7M175.3 203.4l2 .8M176.3 204.8l.2 .6h-.3zM176.3 202.6v8.4h-22.6M226.5 202.6l-1.1 .5"/>
<path d="M263.8 204.8l.1 .6-.3-.1zM263.8 204.8l-.3 6.2h22.6M263.8 203.7h29.3M263.8 202.6v2.2M267.4 211.3l-1.1 2.9M277.9 208.2h2.2M278.2 209.1l.8 1.3M279 208.2v2.2M279.9 209.1l-.9 1.3M283.8 205.2h4.8M288.6 205.2h.2M288.6 205.2v.2"/>
<path d="M288.6 205.4h-124.8l-.3 .3M288.8 205.2l-.2 .2M290.9 203.1h.3l-.1 .6zM295.3 205.3h.3l-.2 .6zM339.8 200.3h.3l-.2 .6zM4 245.2h123v47.8M4 253.7h123M4 259.4h123M52.4 245.2v47.8M83.5 253.7v5.7M104.7 253.7v5.7M216 253h200"/>
<path d="M216 248h65M216 258h65M228.6 243v15M255.2 243v15M281 243v50M296 243v30M346 243v30M361 243v30M381 253v20M392 253v20M416 243h-200v50M4 265h123"/>
<path d="M4 270.6h123M4 276.2h123M84.9 279.3h1.3M85.5 278.6v1.3M216 278h65M216 273h200M216 263h165M216 268h65M231 263v15M256 263v15M311 273v20M393.4 260.5l9-2.5v10l-9-2.5z"/>
<path d="M4 281.8h123M4 287.4h123M83.5 287.4v5.6M84.9 280.6h1.3M104.7 287.4v5.6M267.4 287.2h1.2M267.4 286h1.2M268 285.5v1.1"/>
<circle cx="186.3" cy="36.9" r="1.05"/>
<circle cx="192.8" cy="36.9" r="1.72"/>
<circle cx="192.8" cy="36.9" r="1.68"/>
<circle cx="199.3" cy="36.9" r=".75"/>
<circle cx="199.3" cy="36.9" r=".5"/>
<circle cx="205.8" cy="36.9" r="1.68"/>
<circle cx="205.8" cy="36.9" r="1.72"/>
<circle cx="212.3" cy="36.9" r="1.05"/>
<circle cx="263.8" cy="36.2" r="1.1"/>
<circle cx="166.4" cy="51.4" r="1.5"/>
<circle cx="166.4" cy="43.4" r="1.49"/>
<circle cx="166.4" cy="51.4" r="1.43"/>
<circle cx="166.4" cy="43.4" r="1.43"/>
<circle cx="186.3" cy="57.9" r="1.06"/>
<circle cx="192.8" cy="57.9" r="1.72"/>
<circle cx="192.8" cy="57.9" r="1.68"/>
<circle cx="199.3" cy="57.9" r=".75"/>
<circle cx="199.3" cy="57.9" r=".5"/>
<circle cx="205.8" cy="57.9" r="1.72"/>
<circle cx="205.8" cy="57.9" r="1.68"/>
<circle cx="212.3" cy="57.9" r="1.06"/>
<circle cx="281.3" cy="43.4" r="1.49"/>
<circle cx="281.3" cy="51.4" r="1.43"/>
<circle cx="281.3" cy="51.4" r="1.51"/>
<circle cx="281.3" cy="43.4" r="1.43"/>
<circle cx="199.6" cy="64.1" r="1.3"/>
<circle cx="199.6" cy="64.1" r="1.34"/>
<circle cx="203.1" cy="64.1" r="1.3"/>
<circle cx="203.1" cy="64.1" r="1.34"/>
<circle cx="209.7" cy="68.3" r=".98"/>
<circle cx="253" cy="64.1" r="1.34"/>
<circle cx="253.1" cy="64.1" r="1.29"/>
<circle cx="166.3" cy="118.2" r="1.43"/>
<circle cx="166.3" cy="118.2" r="1.5"/>
<circle cx="188.3" cy="110.6" r="1.3"/>
<circle cx="188.3" cy="110.6" r="1.48"/>
<circle cx="188.3" cy="110.6" r="1.35"/>
<circle cx="195.8" cy="106.3" r=".84"/>
<circle cx="195.8" cy="106.3" r="1"/>
<circle cx="195.8" cy="106.3" r=".5"/>
<circle cx="198.1" cy="106.4" r="1.1"/>
<circle cx="198.1" cy="106.4" r="1.14"/>
<circle cx="200.6" cy="106.4" r="1.15"/>
<circle cx="200.6" cy="106.4" r="1.1"/>
<circle cx="203.3" cy="110.6" r="1.3"/>
<circle cx="203.3" cy="110.6" r="1.35"/>
<circle cx="203.3" cy="110.6" r="1.5"/>
<circle cx="214.3" cy="110.6" r="1.3"/>
<circle cx="214.3" cy="110.6" r="1.5"/>
<circle cx="253.3" cy="110.6" r="1.35"/>
<circle cx="253.3" cy="110.6" r="1.29"/>
<circle cx="253.3" cy="110.6" r="1.5"/>
<circle cx="264.3" cy="110.6" r="1.34"/>
<circle cx="264.3" cy="110.6" r="1.31"/>
<circle cx="264.3" cy="110.6" r="1.5"/>
<circle cx="281.3" cy="118.2" r="1.42"/>
<circle cx="281.3" cy="118.2" r="1.5"/>
<circle cx="335.8" cy="123.9" r="2"/>
<circle cx="335.8" cy="128.9" r="2"/>
<circle cx="335.8" cy="123.9" r="1.69"/>
<circle cx="335.8" cy="128.9" r="2.1"/>
<circle cx="335.8" cy="123.9" r="2.1"/>
<circle cx="335.8" cy="128.9" r="1.7"/>
<circle cx="335.8" cy="128.9" r="1.75"/>
<circle cx="335.8" cy="123.9" r="1.75"/>
<circle cx="341.5" cy="138.5" r="1.51"/>
<circle cx="357" cy="123.9" r="1.7"/>
<circle cx="357" cy="128.9" r="1.71"/>
<circle cx="357" cy="128.9" r="1.75"/>
<circle cx="357" cy="123.9" r="1.75"/>
<circle cx="357" cy="128.9" r="2.11"/>
<circle cx="357" cy="123.9" r="2.11"/>
<circle cx="357" cy="123.9" r="2"/>
<circle cx="357" cy="128.9" r="2"/>
<circle cx="355.2" cy="152.1" r="1.51"/>
<circle cx="188.1" cy="175.8" r=".63"/>
<circle cx="199.6" cy="175.8" r=".74"/>
<circle cx="199.6" cy="175.8" r=".6"/>
<circle cx="203.1" cy="175.8" r=".74"/>
<circle cx="203.1" cy="175.8" r=".59"/>
<circle cx="214.6" cy="175.8" r=".63"/>
<circle cx="253.1" cy="175.8" r=".6"/>
<circle cx="253.1" cy="175.8" r=".76"/>
<circle cx="264.6" cy="175.8" r=".62"/>
<circle cx="169.6" cy="195.4" r=".82"/>
<circle cx="169.6" cy="189.4" r=".82"/>
<circle cx="176.3" cy="192.4" r="1.25"/>
<circle cx="176.3" cy="181.2" r="1.1"/>
<circle cx="192" cy="190.7" r=".98"/>
<circle cx="226.3" cy="181.2" r="1.1"/>
<circle cx="226.3" cy="192.4" r="1.26"/>
<circle cx="263.3" cy="192.4" r="3.5"/>
<circle cx="263.8" cy="181.2" r="1.1"/>
<circle cx="278.1" cy="195.4" r=".82"/>
<circle cx="278.1" cy="189.4" r=".82"/>
<circle cx="155.4" cy="212.8" r="1"/>
<circle cx="176.3" cy="203.7" r="1.1"/>
<circle cx="226.3" cy="203.7" r="1.1"/>
<circle cx="263.8" cy="203.7" r="1.1"/>
<circle cx="266.8" cy="212.7" r=".99"/>
</g>
<path d="M412.4 262.3a2.5 2.5 0 0 0-4.1-1.1 2.5 2.5 0 0 0 1 4.2 2.5 2.5 0 0 0 3.2-2.9l-.1-.2" fill="none" stroke="#000" stroke-width=".3" stroke-dasharray="30.5 1.3 1.3 1.3" stroke-dashoffset="24.5" stroke-linecap="butt"/>
<path d="M414.8 261.5a5 5 0 0 0-8.3-2 5 5 0 0 0 2.2 8.3 5 5 0 0 0 6.2-6l-.1-.3" fill="none" stroke="#000" stroke-width=".3" stroke-dasharray="30.5 1.3 1.3 1.3" stroke-dashoffset="16.7" stroke-linecap="butt"/>
<path d="M346.4 119.6v16.6" fill="none" stroke="#000" stroke-width=".3" stroke-dasharray="30.5 1.3 1.3 1.3" stroke-dashoffset="24.1"/>
<path d="M262.6 192.4h-1.3M263.8 191.2v-1.3M263.8 193.7v1.2M265.1 192.4h1.2" fill="none" stroke="#000" stroke-width=".3" stroke-dasharray="30.5 1.3 1.3 1.3"/>
<path d="M410 255.7v14.9" fill="none" stroke="#000" stroke-width=".3" stroke-dasharray="30.5 1.3 1.3 1.3" stroke-dashoffset="25"/>
<path d="M403.4 263l12.6-.1" fill="none" stroke="#000" stroke-width=".3" stroke-dasharray="30.5 1.3 1.3 1.3" stroke-dashoffset="26.1"/>
<path d="M216 248v5" fill="none" stroke="#000" stroke-width=".3" stroke-dasharray="30.5 1.3 1.3 1.3" stroke-dashoffset="29.9"/>
<path d="M165.3 58.4v-21M199.3 57.9v-21M249.3 58.3v-21M283.1 58.1v-21" fill="none" stroke="#f00" stroke-width=".3" stroke-dasharray="30.5 1.3 1.3 1.3" stroke-dashoffset="21.9"/>
<g fill="#000">
<path d="M332.5 130.5l.5 .2-.6 .1z"/>
<path d="M138.8 20.6l.6-.2v.3zM198.7 20.4l.6 .2-.6 .1zM138.8 28l.6-.2v.3zM164.7 27.8l.6 .2-.6 .1z"/>
<path d="M227.7 27.8l.6 .2-.6 .1zM170.3 28l.6-.2v.3z"/>
<path d="M288.2 27.7l.6 .2-.6 .1zM283.1 27.9l.6-.2v.3zM248.7 20.4l.6 .2-.6 .1zM199.3 20.6l.6-.2v.3z"/>
<path d="M138.8 97.6l.6-.1v.3zM288.2 97.5l.6 .1-.6 .2zM186.3 31.4l.6-.1v.3zM211.7 31.3l.6 .1-.6 .2zM186.3 59l-.1 .6h.3zM199.3 58.7l-.1 .6h.3zM177.6 192.4l.6 .2v-.3zM176.3 204.8l-.1 .6h.3zM263.8 204.8l-.2 .5 .3 .1z"/>
<path d="M134.2 106.2l.1 .6h-.3zM134 157.6h.3l-.1 .6zM217.2 36.9l.1 .6h-.2zM217.1 57.3h.2l-.1 .6zM366 102.2l.1 .6h-.3zM365.8 131.6h.3l-.1 .6zM291.1 181.2l.1 .6h-.3zM290.9 203.1h.3l-.1 .6zM295.4 178.9l.2 .6h-.3zM295.3 205.3h.3l-.2 .6zM339.9 195.9l.2 .6h-.3zM339.8 200.3h.3l-.2 .6z"/>
<path d="M346.4 134.3l.6-.2v.3zM359.3 134.1l.6 .2-.6 .1z"/>
<path d="M345.8 134.1l.6 .2-.6 .1zM333 134.3l.6-.2v.3z"/>
<path d="M138.8 169.3l.6-.2v.3zM175.7 169.1l.6 .2-.6 .1z"/>
<path d="M226.3 169.3l.6-.2v.3zM263.2 169.1l.6 .2-.6 .1zM176.3 169.3l.6-.2v.3zM225.7 169.1l.6 .2-.6 .1z"/>
<path d="M288.2 169.1l.6 .2-.6 .1zM263.8 169.3l.6-.2v.3zM346.4 193.8l.6 .2-.6 .2zM345 194l.6-.2v.4z"/>
</g>
<g font-size="6.3">
<text x="282.1" y="250.3">名称</text>
<text x="347.1" y="250.3">图号</text>
<text x="282.1" y="260.3">材质</text>
<text x="347.1" y="260.3">质量</text>
<text x="383.3" y="262.1">视</text>
<text x="383.3" y="269.9">图</text>
<text x="282.1" y="270.3">版次</text>
<text x="347.1" y="270.3">比例</text>
</g>
<g font-size="4.2">
<text x="4.8" y="237.6">注意：1.行走平行度（正面+侧面），450行程内，≤±0.03mm，1000行程内，≤±0.05mm。</text>
<text x="12.2" y="243.3">2.本体形变，450行程内，≤±0.03mm，1000行程内，≤±0.05mm。</text>
<text x="18.6" y="251.3">型号/规格</text>
<text x="70.6" y="251.3">GTH5-100-BM-M10-C4</text>
<text x="301.9" y="249.5">GTH5-100-BM-M10-C4</text>
<text x="14.4" y="258.3">螺杆型号/规格</text>
<text x="19.7" y="263.9">有效行程</text>
<text x="63.7" y="258.3">1205</text>
<text x="86.5" y="263.9">100</text>
<text x="89.9" y="258.3">1210</text>
<text x="111.7" y="258.3">1220</text>
<text x="19.7" y="269.5">精度等级</text>
<text x="87.6" y="269.5">C7</text>
<text x="259" y="267">2022/7/25</text>
<text x="19.7" y="275.2">马达容量</text>
<text x="74.9" y="275.2">100W（无刹车）</text>
<text x="15.5" y="280.8">重复定位精度</text>
<text x="86.7" y="280.8">0.02</text>
<text x="9.1" y="286.4">感应开关方式及数量</text>
<text x="72.7" y="286.4">外挂型三只（C4）</text>
<text x="15.5" y="292">建议最快速度</text>
<text x="60.5" y="292">250MM/S</text>
<text x="86.7" y="292">500MM/S</text>
<text x="107.4" y="292">1000MM/S</text>
</g>
<g font-size="4.1">
<text x="268.7" y="194">I</text>
<text x="366.2" y="195.2">I</text>
<text x="362.1" y="200.4">1 : 1</text>
</g>
<g font-size="3.5">
<text x="157.2" y="21.8">121 滑台原点位置</text>
<text x="214.3" y="21.8">100 有效行程</text>
<text x="148.4" y="27.5">53</text>
<text x="155.8" y="27.5">1</text>
<text x="202.9" y="29.2">116</text>
<text x="292.1" y="29.1">11.50</text>
<text x="304.8" y="29.1">1 滑台极限位置</text>
<text x="142.5" y="31">滑台极限位置</text>
<text x="203.5" y="32.7">52</text>
<text x="218.5" y="48.8" transform="rotate(-90 218.5 48.8)">42</text>
<text x="165.3" y="69.6">4 x M5 贯穿</text>
<text x="200.9" y="69.6">2 x</text>
<text x="212.4" y="69.6">3 H7</text>
<text x="226.3" y="69.6">7</text>
<text x="208.9" y="98.9">300</text>
<text x="367.2" y="117.8" transform="rotate(-90 367.2 117.8)">60</text>
<text x="319.3" y="130">基准面</text>
<text x="135.5" y="133.6" transform="rotate(-90 135.5 133.6)">104</text>
<text x="335.4" y="135.5">26.70</text>
<text x="351.4" y="135.5">27</text>
<text x="160.4" y="170.5">75</text>
<text x="198.5" y="170.5">100</text>
<text x="241.5" y="170.5">75</text>
<text x="273.9" y="170.5">50</text>
<text x="344.8" y="183.7" transform="rotate(-90 344.8 183.7)">6</text>
<text x="183.2" y="191.9">2 x</text>
<text x="194.7" y="191.9">5 H7</text>
<text x="208.6" y="191.9">6</text>
<text x="337.7" y="188" transform="rotate(-90 337.7 188)">+0.012</text>
<text x="341.2" y="191.5" transform="rotate(-90 341.2 191.5)">5</text>
<text x="341.2" y="186.2" transform="rotate(-90 341.2 186.2)">0</text>
<text x="292.4" y="193.9" transform="rotate(-90 292.4 193.9)">45</text>
<text x="296.7" y="193.9" transform="rotate(-90 296.7 193.9)">54</text>
<text x="350.8" y="195.3">2</text>
<text x="153.8" y="210.5">2 x M5</text>
<text x="158.2" y="214">4.40 贯穿</text>
<text x="170.4" y="210.5">15</text>
<text x="265.2" y="210.5">4 x M5</text>
<text x="269.6" y="214">4.40 贯穿</text>
<text x="281.8" y="210.5">15</text>
<text x="221.4" y="246.8">1</text>
<text x="221.4" y="251.8">2</text>
<text x="218.8" y="256.8">序号</text>
<text x="232.2" y="256.8">修 订 版 次</text>
<text x="257.5" y="256.8">设计变更编号</text>
<text x="228.2" y="261.8">设</text>
<text x="240.1" y="261.8">计</text>
<text x="252" y="261.8">变</text>
<text x="263.9" y="261.8">更</text>
<text x="219.1" y="266.7">设 计</text>
<text x="368.3" y="269.3">1:2</text>
<text x="219.1" y="271.7">校 核</text>
<text x="219.1" y="276.7">批 准</text>
<text x="222.9" y="282.7">技术要求：</text>
<text x="231.8" y="287.3">1、未标注公差全部 0.1</text>
<text x="231.7" y="291.8">2、未标注倒角全部C0.3</text>
</g>
</svg>
